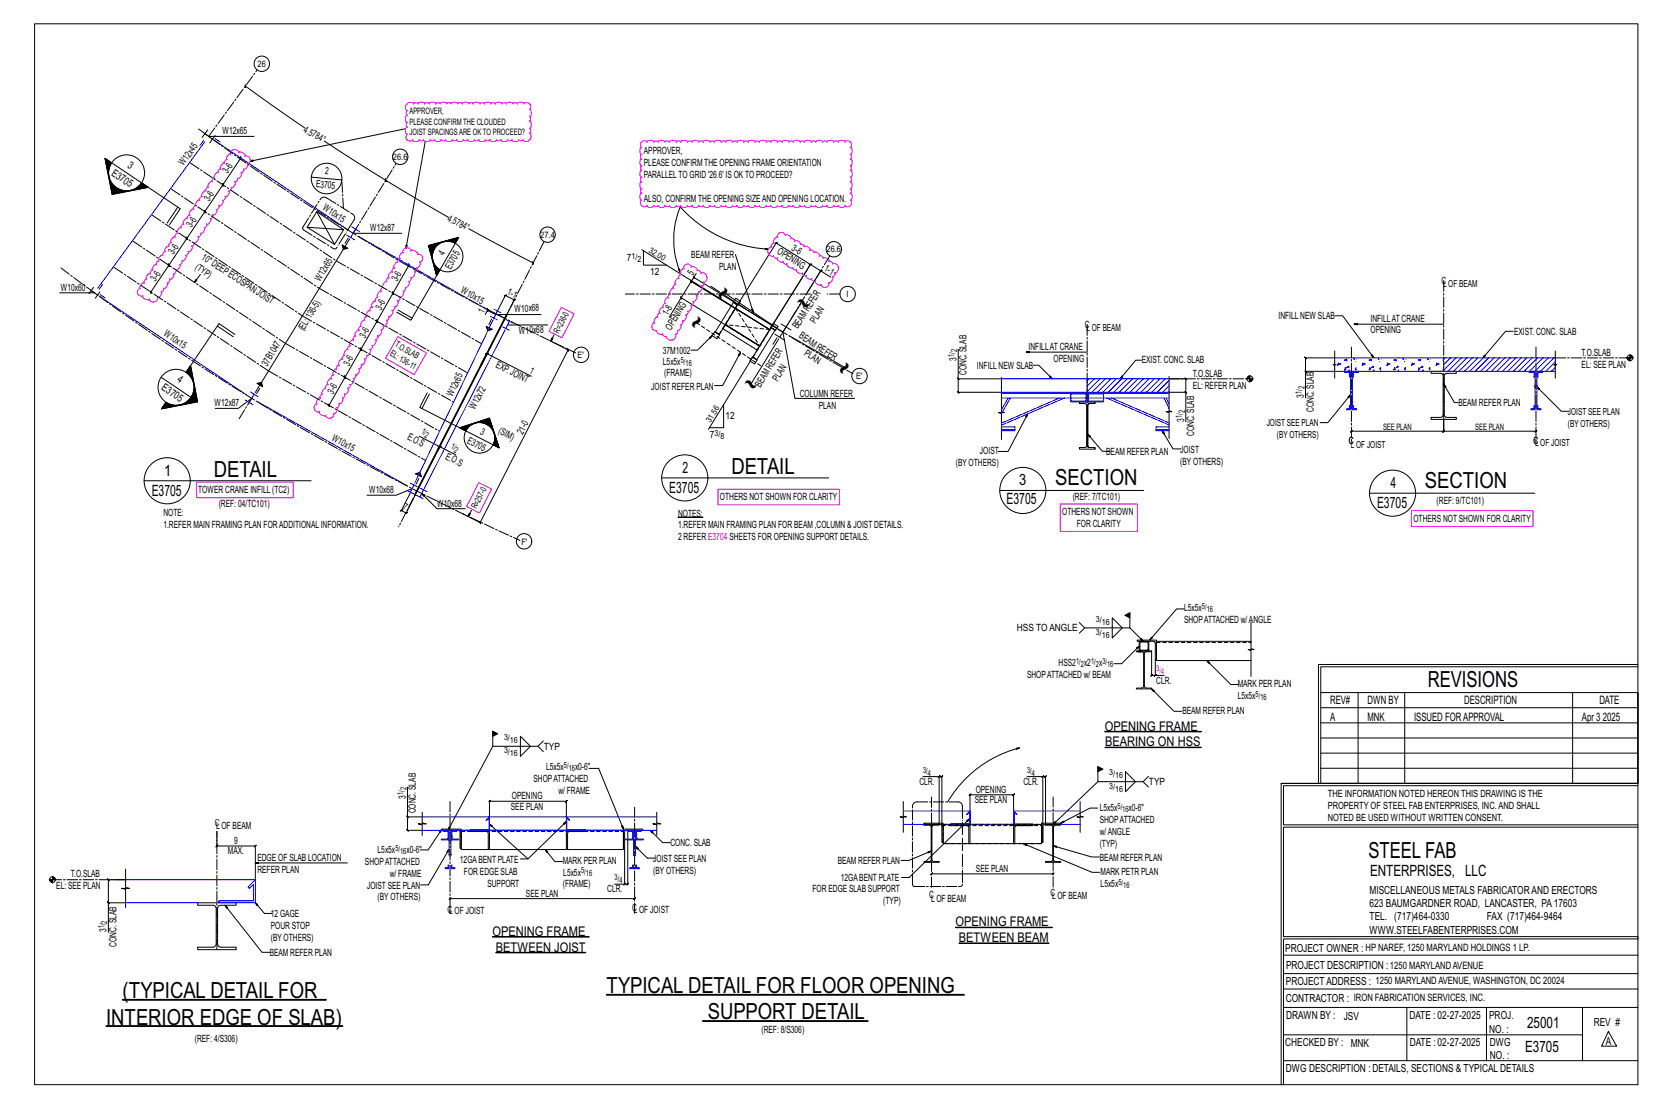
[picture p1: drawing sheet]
<svg xmlns="http://www.w3.org/2000/svg" width="914mm" height="610mm" viewBox="0 0 914 610" stroke-linecap="round" stroke-linejoin="round" font-family="sans-serif">
<g fill="none" stroke="#000" stroke-width=".55">
<path d="M19 13h883v584h-883zM135 47v1zM135 47l33 24M113 74l4 3M114 72l-3 4M115 75h25M118 75l-3 4M179 78l33 21 35 21M223 71l-85 18M234 78l-10 59M58 87l4 20 19-4-19 4zM58 87l2 9"/>
<path d="M58 88l2 7M59 88l1 6M59 88l1 5M59 88l1 4M60 88v4M60 89v3M60 89l1 2M61 89v2M61 99l1 8M61 89v1M61 100l1 6 7-1M61 90l-3-3 4 20 20-4-4-2"/>
<path d="M61 90l38 25-6 9M132 87h1l-1-1 1 2v-1l-10 15v-1v1l-1-1 1 1v-1v1l-10 15v-1v1l-1-1 1 1v-1v1l-10 14v1l-1-1h1v1v-1l-10 15v-1v2l-1-1h1v-1v2v-1l-10 15v-1v2v-2M171 98l17 1M212 99l1 1zM61 100l1 6 6-1M61 101l1 5 6-1M62 101l1 5 4-1M62 101l1 4M62 102l1 3M62 102l1 3 3-1M63 102v3l3-1M63 103v1h2"/>
<path d="M63 103l1 1M64 103v1h1M64 103v1M64 103h.1M65 104h-1M67 105h-4M69 105l-7 2M76 103l4-1-5 1M77 102l2-1-2 1M78 101h.1M79 101h-2M79 102h-2"/>
<path d="M80 102h-4M80 102l-4 1M81 102l-6 2M81 103l-6 1M81 103l-7 1M81 103l-8 1M81 103l-19 4M98 114l-6 9M174 117l15 9-5 9-15-10zM174 117l10 18M169 125l20 1M192 131l-2 3"/>
<path d="M193 132l-53 84M194 128h27M236 135l16-4-16 4 4 17zM236 135l4 17M237 136l1 4M238 136l1 2M239 137v1M239 137h.1M240 136l-1 1v1M240 136l-2 1 1 1M240 136h-2l1 2M240 136h-2"/>
<path d="M240 136h-2v3M240 135l-2 1v3M241 135l-4 1 1 3M241 135l-4 1 1 4M242 134l-5 2 1 4M242 134l-5 2 1 5M242 134l-6 1 2 7M249 133h2h-1M251 134l2-3-17 4 4 17 2-3M251 134l-9 15M251 134h.1M251 134h-1"/>
<path d="M251 133l-1 1M251 133h-2M252 132l-3 1M252 132l-4 1M252 132l-5 1M252 131l-5 2M252 131l-6 2M258 126l36 19M353 138l52 32M354 138v8h13M421 137h2h-2zM423 137a70 70 0 0 1-49-23 47 47 0 0 0 0 36"/>
<path d="M50 160l4 3M51 158l-2 4M110 151l-3 5M224 146h1v-1v2v-1l-9 15 1 1-1-1 1 1-1-1-8 16-1-1 1 2-1-2 1 1-1-1 1 2v-1l-9 15v1l-1-1h1v1v-1l-9 16v-1v1l-1-1 1 1v-1v1l-9 15v1l-1-1M239 145l2 6M239 146l2 5M240 146l1 5M240 147l1 4-1-4M240 152l-14 24-8-4M240 147l1 3M241 147v3M241 148l1 2"/>
<path d="M241 148l1 1M242 148v1M293 144l1 1zM373 148h1v2zM382 152v1zM382 153l-1 2-1-1 1 2v-1l43 27-43-27-1-1 1 2v-1l-6 9M383 151l-1 2 49 30 7 36h32M405 140l10 32M451 149h2zM452 149l-6-3 1-1-2 1h1l-22 34 22-34 1-1-2 1h1l-19-12h1h-1l-21 34M457 153l-5-4-8 13M33 161h19"/>
<path d="M55 161l-3 3M120 180l8 5M219 171l8 4M267 173l1-2 5 2 5-10 1-1-1 1 5 2h-1h2h-1l-4 8M268 170l1 2zM268 171h1l-1-1 1 1 9 4M271 176l-2 3M273 173h25M279 173l-51 99M279 174l-55 109v-1l-1 1h1l-3-2h1h-2h1l5-10M279 179h22M368 175l7-11 43 27"/>
<path d="M375 163v2zM398 161l29 19M399 179l19 12-1 2-19-12zM404 167l2 1-10 16-2-1zM405 170l19 12-6 9-19-12zM405 164l3 2-2 2-2-2zM426 178l2 2-1 2-3-2zM430 178l5 4M441 167l-8 12M735 174h4l17 23M745 179h50M129 184l-8-6-19 27 3-4 4 20-20 4 2-3"/>
<path d="M268 195h1zM268 195l1-1-2 1h1l-4 6M305 184l-2 4 1-2-1 2 10 5v-1v1l-49 95v-1l1 1h-1l-9-5M392 185l-8 8h-4M394 183l2 1-1 3-3-2zM408 194l-10 18h-5M414 196l3 2-2 2-2-1zM414 197l-24 39M424 180l3 2-10 16-3-1zM427 184l5 3M428 186l-3 4M429 187l-16 25"/>
<path d="M433 180l-4 6M435 185l30 17M528 192v17h23M565 194h34M628 198h-3l-8 11M735 197h-16h-1l1 1v-1v7M735 193v8h1h-2h1v7M833 182h-4l-13 15M856 193v8h1h-2h1v7M895 197h4M896 197l1 2M896 197l1 1"/>
<path d="M897 197v1M897 197h.1M897 196l1 1M897 197h1M897 196l2 1M897 195v4M898 195l1 2M89 208l16 11M103 205h.1M103 204v1M103 204v2M103 204l1 2"/>
<path d="M104 203l1 4M104 206v-3v4M104 203l1 5M105 202l1 8M105 202l3 19-19 4M105 202l4 19-20 4M105 202l4 19M105 219h.1M105 218l1 1M106 208l-2-6 2 7M106 219h-1M106 218v2h-2l2-1v-1"/>
<path d="M106 217v3h-2M106 217l1 3M106 216l1 4M106 216l1 4-4 1M107 220h-3M107 215l1 6-6 1M107 214l1 7-7 1M139 219l-7 6M143 214l-2 3M235 216l-4 8 26 13M236 217l-4 8M265 202l3-7 25 12"/>
<path d="M527 208l1 1zM528 209v7h-1l1 1v-1h23M551 208v19h2h-3l1 1v14M569 201h3l7 8M644 216h9v16M644 209h9l-1-1 1 1v7M644 207v19l1 1h-3h2v14M652 216l1 1zM686 209h4M688 207l-2 1M688 208l-1 1M688 208v1"/>
<path d="M688 207l-1 2M688 207v3M688 209h.1M689 209h-1M689 209l-1 1M690 209l-2 1M718 204l1 1zM735 204h-16v15M743 217l-12 16h-4M788 204h14v2h-6l-1 1v22l2 1h5v1h-14v-1h6v-2v-22h-1h-5zM795 212l6 10h2M846 213l14 13h4"/>
<path d="M91 222h.1M92 222h-1h1M92 222h-1M93 222l-2 1M93 222l-3 1M94 223h-4M94 223l-4 1M95 223l-5 1M96 223l-7 1M97 223l-8 2M107 220l-3 1M107 220l-4 1"/>
<path d="M131 225h-13M257 237h-1h1M257 236l-1 1M257 236l-2 1M258 236h-3M258 235l-3 1M258 235l-4 1 4-1M259 234l-5 2M260 234l-6 2M260 234l-7 2M263 233l6-2 2 6M265 233l4-2 1 5"/>
<path d="M265 233l4-1 1 3M266 233l2-1 1 2M267 233h1v1v-1h-1M268 234h.1M268 233h-1h1v1M268 233l1 1-1-1h-1M268 232l-2 1M269 232v3M269 232l-3 1M269 232l1 3M269 232l-4 1M269 231l2 5"/>
<path d="M269 231l-5 2M269 231l6 16M269 230l-16 6M269 230l6 17-6-17M272 240l2 6M398 223v13h-7M566 228l-11 21h-6M594 221h9v1h-4v1v22v1h4v1h-9v-1h4v-1v-22v-1h-4zM599 239l8 10h4M599 222v1v22v1M600 222h.1M603 221v1"/>
<path d="M640 237l6 10h4M744 237h51l-1 1 1-1v-6v6l-1 1 1-1h51l-1 1 1-1M744 237l-1 1zM231 240l11 6-1 2M241 248l1-2 9 4M241 246h1zM241 246h2zM242 246h-1h2h-1l-1 2M242 246h1h-2h1l-1 2M272 245l3 2-6-17-16 6 18 9M272 244v1M272 244l1 2"/>
<path d="M272 243l1 3M272 242l1 4M272 242l2 4M272 241l2 5M600 246h.1M603 246v1M79 265h92M227 269l-9 4h-16M231 264l-2 3M232 272l9 8h15M364 263h92M550 270h80"/>
<path d="M754 272h91M260 281l-2 3M622 337v9h-25l-3-3M652 335h-4l-15 18M597 346l-3 3M612 340l6 6-6 5zM622 346l7 7M626 358h8v1h-3l-1 1v18l1 1h3h-8h3l1-1v-18l-2-1h-2zM626 353h11v10h-1v-10h-10zM627 356l-10 9h-4M627 353h5v5h-5zM628 354h4v4h-4z"/>
<path d="M634 359v13h-1l1-1v1h2M689 343v14l1 1h-3h2v15M689 353h-52v11h52M634 379l12 13h5M636 372l1-1-1 1zM636 363v9h5M664 364l14 13h4M902 366h-176v65M902 367h-175v14M727 381h175v50h-175zM727 398h175M727 390h175"/>
<path d="M748 381v50M773 381v50M866 381v50M902 381v50M271 403v8h25l3-3M271 411l-24 46M286 405l6 6-6 5zM296 411l3 3M559 412h2l-1 1zM561 412a65 65 0 0 0-39 30M727 415h175M727 406h175"/>
<path d="M224 434v16h8M324 423h6l13 34M508 428h9v26M517 428l1-1zM517 428h2h-1l1-1v1v27M565 428h9v36M574 428h2h-1l1-1v1v26M575 427l-1 1zM604 422v8h25l3-2M604 430l-24 24M620 425l5 5-5 6zM629 430l3 3"/>
<path d="M705 431h197h-197v166M727 423h175M902 433h-195v21h195M119 458v8l1-1-1 1h22h-1l1-1v1v18M224 449l1 1zM224 450v7l1 1-1-1h8M232 447v6l3 1h-5h2v6M243 457h11v10h-1v-9l-10-1zM243 457l-7 11h-5M259 457h10v11l-1-10h-9zM269 450v-9v1l1-1h-1h43l-1 1 1-1v9M312 457h10v1h-9l-1 10z"/>
<path d="M312 452l-21 21-22-19M312 457h-58v11h15M322 457h21v11h-31M343 457h11l-10 1v9h-1zM346 458v29v-1l-1 1h1h-2M358 457l7 7h4M362 447v6l2 1h-5h3v6M497 441v8l2 1h-3h1v8M509 453h10v11l-1-10h-9zM509 454h8l-3 1-1 1v18h1h3v1h-8v-1h3l1-1v-18l-2-1h-2zM519 454h54v11h-54zM523 454h11v11h-1v-10h-10z"/>
<path d="M534 451l-33 32h-5M534 447v-9h-1l1-1v1h24h-1l1-1v1v9M558 454h11v1h-10v10h-1zM576 454h8l-3 1-1 1v18h1h3v1h-8v-1h3l1-1-1-18-1-1h-2zM584 453v1h-10v10M584 453h-11v11h1M595 441v8l1 1h-3h2v8M604 445h-4l-16 8M902 455h-195v61h195v1h-195v80M69 479v10h2h-4l2 1v10M141 475h50M247 468l-11 19h-4"/>
<path d="M269 468h43M286 473h5M300 468l5 6h5M344 467v20h-6M350 466l6 7h5M513 469l-13 5h-4M563 465l38 15h4M580 466l21 6h4M27 484h4M27 485l2 1M27 484l2 2M28 484l1 2"/>
<path d="M28 484l1 1M29 484v1M29 483l1 1M29 484h.1M29 484h1M29 483v3M59 497l1 1zM69 497h-9v16M69 484h-9h-1l1 1v-1v13M109 497h21v1h-8l-2 1v1v20l2 2h8v1h-21v-1h8l1-1 1-1v-20l-2-2h-8zM124 499l20 25h4M141 497l5 6h4"/>
<path d="M248 495h-1l1-1zM248 495h101l1-1-1 1M344 487h-1l1-1zM513 481h67l-1 1 1-1M513 481l-1 1zM707 536h195M707 526h195M707 545h195M707 555h195M774 555v29M818 555v29M871 555v29"/>
<path d="M707 570h164M885 568l5 8h-8zM707 584h195"/>
<circle cx="144" cy="35" r="4"/>
<circle cx="70" cy="95" r="10"/>
<circle cx="180" cy="98" r="8"/>
<circle cx="220" cy="86" r="4"/>
<circle cx="301" cy="129" r="4"/>
<circle cx="459" cy="137" r="4"/>
<circle cx="246" cy="141" r="8"/>
<circle cx="467" cy="162" r="4"/>
<circle cx="320" cy="195" r="4"/>
<circle cx="897" cy="197" r="1.6"/>
<circle cx="97" cy="213" r="10"/>
<circle cx="473" cy="207" r="4"/>
<circle cx="688" cy="209" r="1.6"/>
<circle cx="264" cy="241" r="8"/>
<circle cx="92" cy="265" r="13"/>
<circle cx="377" cy="263" r="13"/>
<circle cx="563" cy="270" r="13"/>
<circle cx="767" cy="272" r="13"/>
<circle cx="289" cy="298" r="4"/>
<circle cx="29" cy="484" r="1.6"/>
</g>
<g fill="#000" stroke="#000" stroke-width=".55">
<path d="M188 135l4 2h-3zM268 180l3 1-2 1zM141 211l3-1 1 3zM229 261l2-1 1 3zM373 285h14zM619 339l3-2v3zM271 403l3 1-3 1zM608 403h53zM608 411l53 1zM604 422l3 2-3 1zM271 516h53zM526 511h53z"/>
<path d="M528 519l49 1zM273 524l49 1zM67 550h113v1h-113zM334 548h197h-197zM58 565h131h-131zM387 562h91v1h-91z"/>
</g>
<g fill="none" stroke="#00f" stroke-width=".55">
<path d="M112 77l-2 3M113 78l-59 81M118 77l73 49M118 76l3 2M191 129l4 3M194 125l4 3M196 126l-3 5M198 130l72 42M57 157l-2 2M55 163l81 54M55 162l3 2M270 174l4 2"/>
<path d="M271 176l-43 90M272 170l4 2M274 171l-2 4M277 180l3 2M279 176l3 2M280 177l-2 4M278 182l-44 87M735 197h121M737 200h1l-2 1zM740 198h1v1zM745 197l1 1zM746 199h.1"/>
<path d="M747 198h.1M750 200h2l-2 1zM754 198h1v1zM759 197v1zM760 199h.1M760 198h1M764 200h1l-2 1zM767 198h2v1zM772 197l1 1zM773 199h.1M774 198h.1M777 200h2l-2 1z"/>
<path d="M781 198h1v1zM786 197v1zM787 199h.1M788 198h.1M791 200h1l-1 1zM795 198h-1h1M796 197l-1 1M799 197l-4 4M802 197l-7 7M805 197l-8 7M808 197l-8 7M811 197l-8 7"/>
<path d="M814 197l-8 7M817 197l-8 7M819 197l-7 7M822 197l-7 7M825 197l-7 7M828 197l-7 7M831 197l-7 7M834 197l-7 7M837 197l-7 7M840 197l-7 7M843 197l-7 7M846 197l-7 7"/>
<path d="M849 197l-7 7M852 197l-7 7M855 197l-7 7M856 199l-5 5M138 216l4 2M140 217l-3 5M551 209h47v12M551 216h47v1h-47M551 219h47v-2v4M555 219l-4 7M556 219l-5 9M583 219l-32 14"/>
<path d="M586 219l-35 15M598 217h-8v4M598 209h46M598 216h1M599 217v2h45M599 217h45M600 209l-2 1M603 209l-5 4M606 209l-8 7M609 209l-8 7M609 219l35 15M612 209l-8 7"/>
<path d="M612 219l32 14M615 209l-8 7M618 209l-8 7M621 209l-8 7M624 209l-8 7M627 209l-8 7M630 209l-8 7M632 209l-7 7M635 209l-7 7M638 209l-7 7M641 219l3 6M641 209l-7 7"/>
<path d="M642 219l2 4M644 216h-45v1M644 215l-1 1M644 212l-4 4M644 209l-7 7M735 204h121M740 204h3v4v-3h-3zM741 203l-1 1zM741 203l1-1h1zM742 204h1M743 206l1 1M743 206v18"/>
<path d="M743 206h.1M744 207h.1M744 206h-1M744 206h.1M744 212l-1 1 1 1M744 212h.1M744 212l1 1-1 1M744 214h.1M744 206v1M745 205v3M745 205h3v-1h-3l-1 20M745 205h.1"/>
<path d="M747 203v1l-1-1zM754 203h1l-1 1zM755 203l1-1zM756 204h1M760 203v1v-1zM768 203l-1 1zM769 203v-1h1zM769 204h1M774 203v1l-1-1zM781 203h1l-1 1zM782 203l1-1zM783 204h1"/>
<path d="M787 203v1v-1zM795 203h.1M795 203l-1 1h1M845 204h-3v1h2v3h1M845 204v9M845 213v11M845 206v1M845 206h.1M845 207h.1M845 207h1M845 206h1M845 212h1a.9 .9 0 0 1 0 1 .9 .9 0 0 1-1 0z"/>
<path d="M846 207h.1M846 206h.1M846 206v1M846 208h1v-3h2v-1h-3v22h2v-1h-1v-1h-1M856 202l-2 2M135 220l4 3M142 221l82 46M551 237h8h-8M551 235h8v2M590 221h8h-8zM599 221h9h-9zM599 221v-4h9v4"/>
<path d="M644 237h-8h8M644 235h-8v2M743 224v2h-2v-1h2zM743 224l1 1M743 224h.1M744 224h-1M744 225h.1M744 224h.1M744 224v1M745 224l-1 1M745 224v1h2v1h-2zM843 225h1v-1h1v2h-2z"/>
<path d="M845 224h.1M845 224h1v1zM845 224h1M846 224h.1M224 270l4 2M226 266l4 2M228 267l-2 4M229 273l4 2M231 269l4 2M233 270l-2 4M232 450h37M244 457h3v3v-2h-3z"/>
<path d="M247 459l1 1v-1M248 459h-1v12M248 459v12M259 457h10v-7l-1 2 1-2v7v-7h43l2 2-2-2v7h10M312 457h50M346 457h3v3h-1v-2h-2zM349 459v1l1-1M350 459h-1v12M350 459v12M362 450h-50v7h-80M497 447h37v7M497 454h12"/>
<path d="M534 447v7v-7l-2 1 2-1v7h-11M558 454v-7l2 1-2-1v7h11M584 454h11M595 447h-37v7h-38M247 476v2h-2h2zM247 460l-1 2h-3v1h4v-3M248 476h1v2h1h-2zM248 460h1v2h4v1h-5v-6h4v1h-3v2M347 478h1v-2h1v2h-2zM348 460v2h-3v1h4v-3M350 476l1 2h1h-2zM350 460l1 2h3v1h-4v-6h3v1h-2l-1 2"/>
<path d="M69 484h72v13h-21v-1h20v-9l-3 2v-1l4-4M69 497h40"/>
<circle cx="248" cy="471" r=".6"/>
<circle cx="349" cy="471" r=".6"/>
</g>
<g fill="none" stroke="#f0f" stroke-width=".55">
<path d="M224 58v-1a2 2 0 0 1 4 0 1.4 1.4 0 0 1 2 0 2.1 2.1 0 0 1 4 0 1.4 1.4 0 0 1 2 0 2.1 2.1 0 0 1 4 0 1.4 1.4 0 0 1 2 0 2.1 2.1 0 0 1 4 0 1.4 1.4 0 0 1 2 0 2.1 2.1 0 0 1 4 0 1.4 1.4 0 0 1 2 0 2.1 2.1 0 0 1 4 0 1.5 1.5 0 0 1 3 0 2.1 2.1 0 0 1 3 0 1.5 1.5 0 0 1 3 0 2.1 2.1 0 0 1 3 0 1.5 1.5 0 0 1 3 0 2.1 2.1 0 0 1 3 0 1.5 1.5 0 0 1 3 0 2.1 2.1 0 0 1 3 0 1.5 1.5 0 0 1 3 0 2.1 2.1 0 0 1 4 0 2 2 0 0 1 2 0 2 2 0 0 1 0 3 2.2 2.2 0 0 1 0 4 1.5 1.5 0 0 1 0 3 2.2 2.2 0 0 1 0 4 1.5 1.5 0 0 1 0 2 2.3 2.3 0 0 1 0 4l-1 1h-2v-1l-1 1-1-1-1 1h-1h-2v-1l-1 1-2-1v1h-1h-2v-1l-1 1-2-1v1h-1h-2v-1l-2 1-1-1v1h-2h-1v-1l-2 1-1-1v1h-2h-1v-1l-2 1-1-1v1h-2h-1l-1-1-1 1-1-1v1h-2h-1l-1-1-1 1-1-1v1h-2h-2v-1l-1 1-1-1v1h-2h-2v-1l-1 1-1-1v1h-2l-2-1a2.1 2.1 0 0 1-3 0 2.1 2.1 0 0 1 0-3 2.2 2.2 0 0 1 0-4 1.5 1.5 0 0 1 0-3 2.2 2.2 0 0 1 0-3 1.5 1.5 0 0 1 0-3l-1-1zM353 79a2 2 0 0 1 3-1 2.1 2.1 0 0 1 4 0 1.4 1.4 0 0 1 2 0 2.1 2.1 0 0 1 4 0 1.5 1.5 0 0 1 3 0 2.1 2.1 0 0 1 3 0 1.5 1.5 0 0 1 3 0 2.1 2.1 0 0 1 3 0 1.5 1.5 0 0 1 3 0 2.1 2.1 0 0 1 4 0 1.4 1.4 0 0 1 2 0 2.1 2.1 0 0 1 4 0 1.4 1.4 0 0 1 2 0 2.1 2.1 0 0 1 4 0 1.5 1.5 0 0 1 3 0 2.1 2.1 0 0 1 3 0 1.5 1.5 0 0 1 3 0 2.1 2.1 0 0 1 3 0 1.5 1.5 0 0 1 3 0 2.1 2.1 0 0 1 4 0 1.4 1.4 0 0 1 2 0 2.1 2.1 0 0 1 4 0 1.4 1.4 0 0 1 2 0 2.1 2.1 0 0 1 4 0 1.5 1.5 0 0 1 3 0 2.1 2.1 0 0 1 3 0 1.5 1.5 0 0 1 3 0 2.1 2.1 0 0 1 3 0 1.5 1.5 0 0 1 3 0 2.1 2.1 0 0 1 4 0 1.4 1.4 0 0 1 2 0 2.1 2.1 0 0 1 4 0 1.4 1.4 0 0 1 2 0 2.1 2.1 0 0 1 4 0 1.4 1.4 0 0 1 2 0 2.1 2.1 0 0 1 4 0 2 2 0 0 1 3 0 2 2 0 0 1 0 3 2.1 2.1 0 0 1 0 4 1.5 1.5 0 0 1 0 3 2.1 2.1 0 0 1 0 3 1.5 1.5 0 0 1 0 3 2.1 2.1 0 0 1 0 4 1.4 1.4 0 0 1 0 2 2.1 2.1 0 0 1 0 4 1.4 1.4 0 0 1 0 2 2.1 2.1 0 0 1 0 4 2 2 0 0 1 0 3 2 2 0 0 1-3 0 2.1 2.1 0 0 1-4 0 1.4 1.4 0 0 1-2 0 2.1 2.1 0 0 1-4 0 1.4 1.4 0 0 1-2 0 2.1 2.1 0 0 1-4 0 1.4 1.4 0 0 1-2 0 2.1 2.1 0 0 1-4 0 1.5 1.5 0 0 1-3 0 2.1 2.1 0 0 1-3 0 1.5 1.5 0 0 1-3 0 2.1 2.1 0 0 1-3 0 1.5 1.5 0 0 1-3 0 2.1 2.1 0 0 1-4 0 1.4 1.4 0 0 1-2 0 2.1 2.1 0 0 1-4 0 1.4 1.4 0 0 1-2 0 2.1 2.1 0 0 1-4 0 1.5 1.5 0 0 1-3 0 2.1 2.1 0 0 1-3 0 1.5 1.5 0 0 1-3 0 2.1 2.1 0 0 1-3 0 1.5 1.5 0 0 1-3 0 2.1 2.1 0 0 1-4 0 1.4 1.4 0 0 1-2 0 2.1 2.1 0 0 1-4 0 1.4 1.4 0 0 1-2 0 2.1 2.1 0 0 1-4 0 1.5 1.5 0 0 1-3 0 2.1 2.1 0 0 1-3 0 1.5 1.5 0 0 1-3 0 2.1 2.1 0 0 1-3 0 1.5 1.5 0 0 1-3 0 2.1 2.1 0 0 1-4 0 1.4 1.4 0 0 1-2 0 2.1 2.1 0 0 1-4 0 2 2 0 0 1-3 0 2 2 0 0 1 0-3 2.1 2.1 0 0 1 0-4 1.4 1.4 0 0 1 0-2 2.1 2.1 0 0 1 0-4 1.4 1.4 0 0 1 0-2 2.1 2.1 0 0 1 0-4 1.5 1.5 0 0 1 0-3 2.1 2.1 0 0 1 0-3 1.5 1.5 0 0 1 0-3 2.1 2.1 0 0 1 0-4zM128 83a2 2 0 0 1 3 1 2.3 2.3 0 0 1 4 2 2 2 0 0 1 2 2 2 2 0 0 1-1 2 2.1 2.1 0 0 1-2 3 1.4 1.4 0 0 1-1 2 2.1 2.1 0 0 1-2 3 1.4 1.4 0 0 1-2 2 2.1 2.1 0 0 1-2 3 1.4 1.4 0 0 1-1 2 2.1 2.1 0 0 1-2 3 1.4 1.4 0 0 1-2 2 2.1 2.1 0 0 1-2 3 1.4 1.4 0 0 1-1 2 2.1 2.1 0 0 1-2 3 1.4 1.4 0 0 1-1 2 2.1 2.1 0 0 1-2 3 1.4 1.4 0 0 1-2 2 2.1 2.1 0 0 1-2 3 1.4 1.4 0 0 1-1 2 2.1 2.1 0 0 1-2 3 1.4 1.4 0 0 1-1 2 2.1 2.1 0 0 1-3 3 1.4 1.4 0 0 1-1 2 2.1 2.1 0 0 1-2 3 1.6 1.6 0 0 1-1 3 2.1 2.1 0 0 1-2 3 1.4 1.4 0 0 1-2 2 2.1 2.1 0 0 1-2 3 1.4 1.4 0 0 1-1 2 2.1 2.1 0 0 1-2 3 1.4 1.4 0 0 1-1 2 2.1 2.1 0 0 1-2 3 1.8 1.8 0 0 1-2 2h-2l-1-1h-2l-1-2a2.1 2.1 0 0 1-3-1 2.1 2.1 0 0 1 1-3 2.1 2.1 0 0 1 2-3 1.4 1.4 0 0 1 2-2 2.1 2.1 0 0 1 2-3 1.4 1.4 0 0 1 1-2 2.1 2.1 0 0 1 2-3 1.4 1.4 0 0 1 2-2 2.1 2.1 0 0 1 2-3 1.4 1.4 0 0 1 1-2 2.1 2.1 0 0 1 2-3 1.4 1.4 0 0 1 1-2 2.1 2.1 0 0 1 2-3 1.4 1.4 0 0 1 2-2 2.1 2.1 0 0 1 2-3 1.4 1.4 0 0 1 1-2 2.2 2.2 0 0 1 2-4 1.4 1.4 0 0 1 2-2 2.1 2.1 0 0 1 2-3 1.4 1.4 0 0 1 1-2 2.1 2.1 0 0 1 2-3 1.4 1.4 0 0 1 1-2 2.1 2.1 0 0 1 3-3 1.4 1.4 0 0 1 1-2 2.1 2.1 0 0 1 2-3 1.4 1.4 0 0 1 1-2 2.1 2.1 0 0 1 2-3 1.4 1.4 0 0 1 2-2 2.1 2.1 0 0 1 2-3 1.4 1.4 0 0 1 1-2 2.1 2.1 0 0 1 2-3v-1zM223 137a2.1 2.1 0 0 1 2-1 2.1 2.1 0 0 1 1 2 2.3 2.3 0 0 1 4 2 2.1 2.1 0 0 1 2 2 2.1 2.1 0 0 1-1 2 2.1 2.1 0 0 1-2 3 1.6 1.6 0 0 1-1 3 2.1 2.1 0 0 1-2 3 1.4 1.4 0 0 1-1 2 2.1 2.1 0 0 1-2 3 1.4 1.4 0 0 1-1 2 2.1 2.1 0 0 1-2 3 1.6 1.6 0 0 1-1 3 2.1 2.1 0 0 1-2 3 1.4 1.4 0 0 1-1 2 2.1 2.1 0 0 1-2 3 1.4 1.4 0 0 1-1 2 2.2 2.2 0 0 1-2 4 1.4 1.4 0 0 1-1 2 2.1 2.1 0 0 1-2 3 1.4 1.4 0 0 1-1 2 2.1 2.1 0 0 1-2 3 1.4 1.4 0 0 1-1 2 2.2 2.2 0 0 1-2 4 1.4 1.4 0 0 1-2 2 2.1 2.1 0 0 1-1 3 1.4 1.4 0 0 1-2 2 2.1 2.1 0 0 1-1 3 1.4 1.4 0 0 1-2 2 2.1 2.1 0 0 1-1 4 1.4 1.4 0 0 1-2 2 2.1 2.1 0 0 1-1 3 1.4 1.4 0 0 1-2 2 2.1 2.1 0 0 1-2 3 1.4 1.4 0 0 1-1 2 2.2 2.2 0 0 1-2 4 2.1 2.1 0 0 1-1 2 2.1 2.1 0 0 1-3-1 2.3 2.3 0 0 1-3-3 2.1 2.1 0 0 1-3-1 2.1 2.1 0 0 1 2-2 2.1 2.1 0 0 1 1-4 1.4 1.4 0 0 1 2-2 2.1 2.1 0 0 1 1-3 1.4 1.4 0 0 1 2-2 2.1 2.1 0 0 1 2-3 1.4 1.4 0 0 1 1-2 2.2 2.2 0 0 1 2-4 1.4 1.4 0 0 1 1-2 2.1 2.1 0 0 1 2-3 1.4 1.4 0 0 1 1-2 2.1 2.1 0 0 1 2-3 1.4 1.4 0 0 1 1-2 2.2 2.2 0 0 1 2-4 1.4 1.4 0 0 1 1-2 2.1 2.1 0 0 1 2-3 1.4 1.4 0 0 1 1-2 2.1 2.1 0 0 1 2-3 1.6 1.6 0 0 1 1-3 2.1 2.1 0 0 1 2-3 1.4 1.4 0 0 1 1-2 2.1 2.1 0 0 1 2-3 1.4 1.4 0 0 1 1-2 2.1 2.1 0 0 1 2-3 1.6 1.6 0 0 1 1-3 2.1 2.1 0 0 1 2-3 1.4 1.4 0 0 1 1-2 2.1 2.1 0 0 1 2-3 1.4 1.4 0 0 1 1-2 2.1 2.1 0 0 1 2-3 1.6 1.6 0 0 1 1-3 2.1 2.1 0 0 1 2-3v-1zM429 128a2 2 0 0 1 3 2 2.1 2.1 0 0 1 3 2 1.4 1.4 0 0 1 2 1 2.2 2.2 0 0 1 4 2 1.4 1.4 0 0 1 2 1 2.1 2.1 0 0 1 3 2 1.4 1.4 0 0 1 2 1 2.1 2.1 0 0 1 3 2 1.4 1.4 0 0 1 2 1 2.1 2.1 0 0 1 3 2 1.4 1.4 0 0 1 2 1 2.2 2.2 0 0 1 4 2l-1 2-1 1h-1a1.4 1.4 0 0 1-1 2 2.2 2.2 0 0 1-2 4 2 2 0 0 1-1 2 2 2 0 0 1-3-1 2.1 2.1 0 0 1-3-2 1.4 1.4 0 0 1-2-2 2.1 2.1 0 0 1-3-1 1.4 1.4 0 0 1-2-2 2.1 2.1 0 0 1-3-2 1.6 1.6 0 0 1-3-1 2.1 2.1 0 0 1-3-2 1.4 1.4 0 0 1-2-1 2.1 2.1 0 0 1-3-2 1.4 1.4 0 0 1-2-1 2.2 2.2 0 0 1-3-2v-2l1-1h1a1.4 1.4 0 0 1 1-2 2.1 2.1 0 0 1 2-3v-1zM377 146a2 2 0 0 1 2-1 2 2 0 0 1 1 2 2.2 2.2 0 0 1 4 2 1.4 1.4 0 0 1 2 2 2.3 2.3 0 0 1 3 1v2l-1 1h-1a1.4 1.4 0 0 1-1 2 2.2 2.2 0 0 1-2 4 1.4 1.4 0 0 1-1 2 2 2 0 0 1-2 3 1.4 1.4 0 0 1-1 2 2 2 0 0 1-1 3 1.4 1.4 0 0 1-2 2 2.1 2.1 0 0 1-1 4 1.4 1.4 0 0 1-1 2 2 2 0 0 1-2 3 1.4 1.4 0 0 1-1 2 2.2 2.2 0 0 1-2 3h-2l-1-1v-1a1.4 1.4 0 0 1-2-1 2.1 2.1 0 0 1-3-2 2 2 0 0 1-3-2 2 2 0 0 1 2-2 2 2 0 0 1 1-3 1.4 1.4 0 0 1 1-2 2.2 2.2 0 0 1 2-4 1.4 1.4 0 0 1 1-2 2 2 0 0 1 2-3 1.4 1.4 0 0 1 1-2 2 2 0 0 1 2-3 1.4 1.4 0 0 1 1-2 2.2 2.2 0 0 1 2-4 1.4 1.4 0 0 1 1-2 2 2 0 0 1 2-3l-1-1zM309 169l7 4-7 13-7-4zM219 185l16 9-7 12-16-9zM108 265h53v9h-53zM264 266l7 3-7 14-7-4zM395 269h67v9h-67zM584 278h42v15h-42z"/>
<path d="M777 281h67v9h-67z"/>
</g>
<path d="M195 121l-10 15M530 444v43" fill="none" stroke="#000" stroke-width=".55" stroke-dasharray="6.8 1 0 1"/>
<g fill="none" stroke="#000" stroke-width=".55" stroke-dasharray="5.8 1 1 1">
<path d="M109 71l50 35 51 32 53 29 54 27M115 75l27-36M105 90l80 54M84 118l82 56M94 104l82 55M180 109h-2l-2 1M180 109l14 9M189 115l-1-16M73 133l84 56M167 125l9-15M167 125v2M167 127l16 10"/>
<path d="M183 137l2-1M194 128l24-38M195 121v-2l-1-1M300 133l-81 157M34 148l29 21 30 21 31 20 32 20 32 18 32 17 33 17 33 16M63 147l85 57M176 159l81 46M185 144l80 45M391 158l38 24 41 24M457 141l-26 42M167 174l83 47M446 162h-102"/>
<path d="M462 162h-7M598 179v68M157 189l85 48M744 191v53M846 191v53M856 197h41M148 204l86 50M644 209h44M132 231l7-12M795 231v-76M513 439v51M248 441v62"/>
<path d="M505 442h-2l-1 2M505 442h22M530 444l-1-2h-2M69 484h-40M502 487v-43M502 487l1 1M503 488h26M529 488l1-1M580 488v-49M349 503v-58M119 523v-65"/>
</g>
<path d="M735 197h60v7h-60v-3h-1h2h-1zM795 197h61v4h1h-2h1v3h-61zM598 209h46v7h-46z" fill="none" stroke="#000" stroke-width=".55" stroke-dasharray="0 1"/>
<g fill="none" stroke="#000" stroke-width=".55" stroke-dasharray="2 1.4">
<path d="M383 178l36 24M399 179l19 12M405 170l13 21M406 168l-10 16M406 168l-2-2M393 183l3 2M414 197l3 1M415 197l10-17M424 182l-25-3M427 182l-3-2M627 359v-1M627 359h.1"/>
<path d="M627 358v1zM627 358v1M628 358v1M632 358h.1M637 354h52M254 458h89M519 456v-1M519 454h54v1M519 454v1h54M534 455h-11M558 455h11M573 455v10h-54v-9"/>
<path d="M269 468h.1M312 468h.1M533 465h1M559 465h-1"/>
</g>
<g font-size="18.4">
<text x="395" y="155" transform="rotate(126 395 155)">~ ~</text>
<text x="436" y="171" transform="rotate(31 436 171)">~</text>
<text x="462" y="196" transform="rotate(126 462 196)">~</text>
<text x="407" y="215" transform="rotate(31 407 215)">~</text>
</g>
<g font-size="12.2">
<text x="118" y="263">DETAIL</text>
<text x="403" y="261">DETAIL</text>
<text x="581" y="267">SECTION</text>
<text x="784" y="269">SECTION</text>
<text x="786" y="378">REVISIONS</text>
<text x="753" y="472">STEEL FAB</text>
<text x="67" y="550">(TYPICAL DETAIL FOR</text>
<text x="334" y="547">TYPICAL DETAIL FOR FLOOR OPENING</text>
<text x="390" y="561">SUPPORT DETAIL</text>
<text x="58" y="564">INTERIOR EDGE OF SLAB)</text>
</g>
<g font-size="8.6">
<text x="90" y="262">1</text>
<text x="376" y="260">2</text>
<text x="561" y="267">3</text>
<text x="765" y="269">4</text>
<text x="84" y="273">E3705</text>
<text x="368" y="272">E3705</text>
<text x="554" y="278">E3705</text>
<text x="758" y="280">E3705</text>
<text x="754" y="483">ENTERPRISES, LLC</text>
<text x="841" y="566">25001</text>
<text x="840" y="579">E3705</text>
</g>
<g font-size="7.3">
<text x="608" y="402">OPENING FRAME</text>
<text x="608" y="411">BEARING ON HSS</text>
<text x="271" y="515">OPENING FRAME</text>
<text x="526" y="510">OPENING FRAME</text>
<text x="528" y="519">BETWEEN BEAM</text>
<text x="273" y="524">BETWEEN JOIST</text>
</g>
<g font-size="6.4">
<text x="732" y="388">REV#</text>
<text x="753" y="388">DWN BY</text>
<text x="806" y="388">DESCRIPTION</text>
<text x="880" y="388">DATE</text>
<text x="732" y="397">A</text>
<text x="753" y="397">MNK</text>
<text x="778" y="397">ISSUED FORAPPROVAL</text>
<text x="871" y="397">Apr 3</text>
<text x="882" y="397">2025</text>
</g>
<g font-size="6.1">
<text x="754" y="492">MISCELLANEOUS METALS FABRICATORAND ERECTORS</text>
<text x="754" y="500">623 BAUMGARDNER ROAD, LANCASTER, PA17603</text>
<text x="754" y="507">TEL. (717)464-0330</text>
<text x="819" y="507">FAX (717)464-9464</text>
<text x="754" y="514">WWW.STEELFABENTERPRISES.COM</text>
<text x="708" y="524">PROJECT OWNER : HP NAREF, 1250 MARYLAND HOLDINGS 1 LP.</text>
<text x="708" y="534">PROJECT DESCRIPTION :1250 MARYLANDAVENUE</text>
<text x="708" y="543">PROJECTADDRESS : 1250 MARYLANDAVENUE, WASHINGTON, DC 20024</text>
<text x="708" y="552">CONTRACTOR : IRON FABRICATION SERVICES, INC.</text>
<text x="708" y="561">DRAWN BY :</text>
<text x="740" y="561">JSV</text>
<text x="776" y="561">DATE : 02-27-2025</text>
<text x="820" y="561">PROJ.</text>
<text x="820" y="569">NO. :</text>
<text x="877" y="565">REV #</text>
<text x="708" y="576">CHECKED BY : MNK</text>
<text x="776" y="576">DATE :02-27-2025</text>
<text x="820" y="576">DWG</text>
<text x="884" y="576">A</text>
<text x="820" y="583">NO. :</text>
<text x="708" y="590">DWG DESCRIPTION :DETAILS, SECTIONS &amp; TYPICAL DETAILS</text>
</g>
<g font-size="5.9">
<text x="70" y="92" transform="rotate(34 70 92)">3</text>
<text x="61" y="96" transform="rotate(34 61 96)">E3705</text>
<text x="89" y="214" transform="rotate(34 89 214)">E3705</text>
<text x="97" y="210" transform="rotate(34 97 210)">4</text>
</g>
<g font-size="5.5">
<text x="122" y="74">W12x65</text>
<text x="167" y="73" transform="rotate(27 167 73)">4.5784°</text>
<text x="354" y="85">APPROVER,</text>
<text x="101" y="92" transform="rotate(-54 101 92)">W12x45</text>
<text x="354" y="91">PLEASE CONFIRMTHE OPENING FRAME ORIENTATION</text>
<text x="125" y="96" transform="rotate(-56 125 96)">3-6</text>
<text x="179" y="96" transform="rotate(5 179 96)">2</text>
<text x="354" y="98">PARALLELTO GRID '26.6' IS OKTO PROCEED?</text>
<text x="174" y="103" transform="rotate(5 174 103)">E3705</text>
<text x="115" y="111" transform="rotate(-56 115 111)">3-6</text>
<text x="354" y="111">ALSO, CONFIRMTHE OPENING SIZEAND OPENING LOCATION.</text>
<text x="177" y="115" transform="rotate(34 177 115)">W10x15</text>
<text x="106" y="126" transform="rotate(-56 106 126)">3-6</text>
<text x="246" y="122" transform="rotate(26 246 122)">4.5784°</text>
<text x="204" y="127" transform="rotate(-1 204 127)">W12x87</text>
<text x="435" y="138" transform="rotate(32 435 138)">3-6</text>
<text x="96" y="140" transform="rotate(-56 96 140)">3-6</text>
<text x="111" y="142" transform="rotate(33 111 142)">10&quot;DEEPECOSPANJOIST</text>
<text x="244" y="141" transform="rotate(-60 244 141)">4</text>
<text x="345" y="144">7</text>
<text x="381" y="142">BEAM REFER</text>
<text x="428" y="139" transform="rotate(32 428 139)">OPENING</text>
<text x="107" y="148" transform="rotate(33 107 148)">(TYP)</text>
<text x="248" y="149" transform="rotate(-60 248 149)">E3705</text>
<text x="396" y="149">PLAN</text>
<text x="453" y="149" transform="rotate(32 453 149)">1-1</text>
<text x="86" y="155" transform="rotate(-56 86 155)">3-6</text>
<text x="176" y="155" transform="rotate(-58 176 155)">W12x65</text>
<text x="219" y="155" transform="rotate(-60 219 155)">3-6</text>
<text x="358" y="152">12</text>
<text x="381" y="152" transform="rotate(-58 381 152)">5</text>
<text x="33" y="160">W10x60</text>
<text x="253" y="161" transform="rotate(30 253 161)">W10x15</text>
<text x="279" y="162" transform="rotate(27 279 162)">1-1</text>
<text x="793" y="156">C</text>
<text x="210" y="171" transform="rotate(-60 210 171)">3-6</text>
<text x="266" y="173" transform="rotate(-63 266 173)">1</text>
<text x="283" y="172" transform="rotate(-1 283 172)">W10x68</text>
<text x="368" y="174" transform="rotate(-58 368 174)">1-8</text>
<text x="449" y="178" transform="rotate(-58 449 178)">PLAN</text>
<text x="704" y="176">INFILLNEW SLAB</text>
<text x="754" y="177">INFILLAT CRANE</text>
<text x="90" y="185" transform="rotate(34 90 185)">W10x15</text>
<text x="167" y="183" transform="rotate(-58 167 183)">(EL:136-5)</text>
<text x="286" y="184">W10x68</text>
<text x="369" y="182" transform="rotate(-58 369 182)">OPENING</text>
<text x="439" y="181" transform="rotate(-58 439 181)">BEAMREFER</text>
<text x="440" y="186" transform="rotate(33 440 186)">BEAMREFER</text>
<text x="597" y="180">C</text>
<text x="754" y="184">OPENING</text>
<text x="833" y="185">EXIST. CONC. SLAB</text>
<text x="201" y="186" transform="rotate(-60 201 186)">3-6</text>
<text x="365" y="195">37M1002</text>
<text x="442" y="195" transform="rotate(33 442 195)">PLAN</text>
<text x="566" y="193">INFILLAT CRANE</text>
<text x="871" y="196">T.O.SLAB</text>
<text x="147" y="202" transform="rotate(-58 147 202)">37B1047</text>
<text x="192" y="202" transform="rotate(-60 192 202)">3-6</text>
<text x="273" y="202" transform="rotate(27 273 202)">EXP.JOINT</text>
<text x="365" y="201">L5x5x</text>
<text x="527" y="199" transform="rotate(-90 527 199)">3</text>
<text x="538" y="203">INFILLNEW SLAB</text>
<text x="580" y="199">OPENING</text>
<text x="629" y="200">EXIST. CONC. SLAB</text>
<text x="871" y="203">EL: SEE PLAN</text>
<text x="291" y="205" transform="rotate(27 291 205)">1</text>
<text x="366" y="207">(FRAME)</text>
<text x="532" y="207" transform="rotate(-90 532 207)">CONC. SLAB</text>
<text x="657" y="207">T.O.SLAB</text>
<text x="359" y="215">JOIST REFER PLAN</text>
<text x="419" y="213" transform="rotate(-58 419 213)">BEAMREFER</text>
<text x="428" y="210" transform="rotate(-58 428 210)">PLAN</text>
<text x="657" y="214">EL: REFER PLAN</text>
<text x="183" y="217" transform="rotate(-60 183 217)">3-6</text>
<text x="249" y="219" transform="rotate(-64 249 219)">W12x65</text>
<text x="440" y="219">COLUMN REFER</text>
<text x="718" y="219" transform="rotate(-90 718 219)">3</text>
<text x="118" y="224">W12x87</text>
<text x="261" y="226" transform="rotate(-63 261 226)">W12x72</text>
<text x="451" y="225">PLAN</text>
<text x="723" y="227" transform="rotate(-90 723 227)">CONC. SLAB</text>
<text x="803" y="224">BEAM REFER PLAN</text>
<text x="399" y="231">12</text>
<text x="652" y="232" transform="rotate(-90 652 232)">3</text>
<text x="264" y="239" transform="rotate(27 264 239)">3</text>
<text x="274" y="239" transform="rotate(27 274 239)">(SIM)</text>
<text x="288" y="240" transform="rotate(-63 288 240)">21-0</text>
<text x="182" y="242" transform="rotate(29 182 242)">W10x15</text>
<text x="224" y="242" transform="rotate(27 224 242)">E.O.S</text>
<text x="257" y="244" transform="rotate(27 257 244)">E3705</text>
<text x="391" y="241">7</text>
<text x="657" y="240" transform="rotate(-90 657 240)">CONC. SLAB</text>
<text x="743" y="245">C</text>
<text x="844" y="245">CLOF JOIST</text>
<text x="539" y="250">JOIST</text>
<text x="609" y="250">BEAM REFER PLAN</text>
<text x="650" y="249">JOIST</text>
<text x="245" y="253" transform="rotate(27 245 253)">E.O.S</text>
<text x="526" y="257">(BYOTHERS)</text>
<text x="650" y="256">(BYOTHERS)</text>
<text x="109" y="272">TOWER CRANE INFILL(TC2)</text>
<text x="203" y="271">W10x68</text>
<text x="396" y="276">OTHERS NOT SHOWN FOR CLARITY</text>
<text x="591" y="275">(REF: 7/TC101)</text>
<text x="120" y="279">(REF: 04/TC101)</text>
<text x="221" y="280" transform="rotate(27 221 280)">7</text>
<text x="241" y="279">W10x68</text>
<text x="791" y="278">(REF: 9/TC101)</text>
<text x="90" y="284">NOTE:</text>
<text x="373" y="284">NOTES:</text>
<text x="585" y="284">OTHERS NOT SHOWN</text>
<text x="778" y="287">OTHERS NOT SHOWN FOR CLARITY</text>
<text x="90" y="291">1.REFER MAIN FRAMING PLAN FORADDITIONALINFORMATION.</text>
<text x="373" y="291">1.REFER MAIN FRAMING PLAN FOR BEAM ,COLUMN &amp; JOIST DETAILS.</text>
<text x="593" y="290">FOR CLARITY</text>
<text x="373" y="298">2 REFER E3704 SHEETS FOR OPENING SUPPORT DETAILS.</text>
<text x="652" y="336">L5x5x</text>
<text x="560" y="348">HSS TO ANGLE</text>
<text x="652" y="343">SHOPATTACHED w/A</text>
<text x="690" y="343">NGLE</text>
<text x="583" y="367">HSS2</text>
<text x="597" y="367">x2</text>
<text x="605" y="367">x</text>
<text x="565" y="373">SHOPATTACHED w/ BEAM</text>
<text x="637" y="376">CLR.</text>
<text x="681" y="379">MARK PER PLAN</text>
<text x="681" y="385">L5x5x</text>
<text x="651" y="393">BEAM REFER PLAN</text>
<text x="299" y="413">TYP</text>
<text x="301" y="424">L5x5x</text>
<text x="317" y="424">x0-6&quot;</text>
<text x="294" y="430">SHOPATTACHED</text>
<text x="307" y="437">w/ FRAME</text>
<text x="506" y="432">CLR.</text>
<text x="537" y="437">OPENING</text>
<text x="563" y="432">CLR.</text>
<text x="632" y="432">TYP</text>
<text x="223" y="440" transform="rotate(-90 223 440)">3</text>
<text x="282" y="440">OPENING</text>
<text x="537" y="442">SEE PLAN</text>
<text x="731" y="439">THE INFORMATION NOTED HEREON THIS DRAWING IS THE</text>
<text x="229" y="448" transform="rotate(-90 229 448)">CONC. SLAB</text>
<text x="281" y="446">SEE PLAN</text>
<text x="605" y="447">L5x5x</text>
<text x="621" y="447">x0-6&quot;</text>
<text x="731" y="445">PROPERTY OF STEEL FAB ENTERPRISES, INC.AND SHALL</text>
<text x="118" y="455">C</text>
<text x="605" y="453">SHOPATTACHED</text>
<text x="731" y="452">NOTED BE USED WITHOUT WRITTEN CONSENT.</text>
<text x="119" y="456">LOF BEAM</text>
<text x="605" y="460">w/ANGLE</text>
<text x="129" y="465">9</text>
<text x="369" y="466">CONC. SLAB</text>
<text x="605" y="466">(TYP)</text>
<text x="125" y="470">MAX.</text>
<text x="208" y="470">L5x5x</text>
<text x="224" y="470">x0-6&quot;</text>
<text x="606" y="474">BEAM REFER PLAN</text>
<text x="142" y="474">EDGE OF SLAB LOCATION</text>
<text x="201" y="476">SHOPATTACHED</text>
<text x="253" y="475">12GABENT PLATE</text>
<text x="310" y="476">MARK PER PLAN</text>
<text x="360" y="475">JOIST SEE PLAN</text>
<text x="461" y="476">BEAM REFER PLAN</text>
<text x="39" y="483">T.O.SLAB</text>
<text x="142" y="481">REFER PLAN</text>
<text x="215" y="483">w/ FRAME</text>
<text x="255" y="482">FOR EDGE SLAB</text>
<text x="310" y="482">L5x5x</text>
<text x="360" y="481">(BYOTHERS)</text>
<text x="463" y="485">12GABENT PLATE</text>
<text x="537" y="480">SEE PLAN</text>
<text x="606" y="482">MARK PETR PLAN</text>
<text x="31" y="490">EL: SEE PLAN</text>
<text x="202" y="489">JOIST SEE PLAN</text>
<text x="268" y="488">SUPPORT</text>
<text x="310" y="489">(FRAME)</text>
<text x="334" y="491">CLR.</text>
<text x="447" y="491">FOR EDGE SLAB SUPPORT</text>
<text x="606" y="488">L5x5x</text>
<text x="208" y="496">(BYOTHERS)</text>
<text x="290" y="494">SEE PLAN</text>
<text x="486" y="498">(TYP)</text>
<text x="511" y="495">C</text>
<text x="513" y="497">LOF BEAM</text>
<text x="578" y="494">C</text>
<text x="579" y="495">LOF BEAM</text>
<text x="246" y="503">CLOF JOIST</text>
<text x="348" y="502">CLOF JOIST</text>
<text x="149" y="505">12 GAGE</text>
<text x="59" y="513" transform="rotate(-90 59 513)">3</text>
<text x="149" y="511">POUR STOP</text>
<text x="64" y="521" transform="rotate(-90 64 521)">CONC. SLAB</text>
<text x="149" y="518">(BYOTHERS)</text>
<text x="149" y="526">BEAM REFER PLAN</text>
<text x="419" y="569">(REF: 8/S306)</text>
<text x="107" y="574">(REF: 4/S306)</text>
</g>
<g font-size="5.4">
<text x="794" y="158">LOF BEAM</text>
<text x="598" y="182">LOF BEAM</text>
<text x="863" y="229">JOIST SEE PLAN</text>
<text x="697" y="235">JOIST SEE PLAN</text>
<text x="863" y="235">(BYOTHERS)</text>
<text x="703" y="241">(BYOTHERS)</text>
<text x="744" y="246">LOF JOIST</text>
</g>
<g font-size="4.9">
<text x="142" y="37">26</text>
<text x="225" y="63">APPROVER,</text>
<text x="225" y="69">PLEASE CONFIRMTHE CLOUDED</text>
<text x="225" y="74">JOIST SPACINGSARE OKTO PROCEED?</text>
<text x="216" y="88">26.6</text>
<text x="297" y="131">27.4</text>
<text x="455" y="139">26.6</text>
<text x="466" y="163">I</text>
<text x="308" y="184" transform="rotate(-63 308 184)">R=236-0</text>
<text x="217" y="191" transform="rotate(30 217 191)">T.O.SLAB</text>
<text x="214" y="196" transform="rotate(30 214 196)">EL:136-11</text>
<text x="318" y="197">E'</text>
<text x="471" y="208">E'</text>
<text x="761" y="237">SEE PLAN</text>
<text x="812" y="237">SEE PLAN</text>
<text x="262" y="281" transform="rotate(-63 262 281)">R=257-0</text>
<text x="287" y="300">F'</text>
</g>
<g font-size="4.7">
<text x="348" y="143">1/</text>
<text x="357" y="139" transform="rotate(32 357 139)">32.00</text>
<text x="351" y="144">2</text>
<text x="525" y="197" transform="rotate(-90 525 197)">1/</text>
<text x="527" y="194" transform="rotate(-90 527 194)">2</text>
<text x="375" y="200">5/</text>
<text x="377" y="202">16</text>
<text x="718" y="214" transform="rotate(-90 718 214)">2</text>
<text x="716" y="217" transform="rotate(-90 716 217)">1/</text>
<text x="652" y="228" transform="rotate(-90 652 228)">2</text>
<text x="391" y="233" transform="rotate(-58 391 233)">31.56</text>
<text x="651" y="230" transform="rotate(-90 651 230)">1/</text>
<text x="232" y="238" transform="rotate(27 232 238)">1/</text>
<text x="393" y="240">3/</text>
<text x="233" y="241" transform="rotate(27 233 241)">2</text>
<text x="397" y="242">8</text>
<text x="248" y="246" transform="rotate(27 248 246)">1/</text>
<text x="250" y="249" transform="rotate(27 250 249)">2</text>
<text x="662" y="335">5/</text>
<text x="664" y="337">16</text>
<text x="603" y="342">3/</text>
<text x="607" y="344">16</text>
<text x="603" y="350">3/</text>
<text x="607" y="351">16</text>
<text x="592" y="366">1/</text>
<text x="601" y="366">1/</text>
<text x="607" y="366">3/</text>
<text x="595" y="367">2</text>
<text x="603" y="367">2</text>
<text x="609" y="367">16</text>
<text x="691" y="384">5/</text>
<text x="694" y="385">16</text>
<text x="277" y="407">3/</text>
<text x="281" y="409">16</text>
<text x="277" y="415">3/</text>
<text x="281" y="416">16</text>
<text x="310" y="423">5/</text>
<text x="313" y="424">16</text>
<text x="508" y="425">3/</text>
<text x="565" y="425">3/</text>
<text x="511" y="427">4</text>
<text x="568" y="427">4</text>
<text x="611" y="427">3/</text>
<text x="614" y="429">16</text>
<text x="222" y="438" transform="rotate(-90 222 438)">1/</text>
<text x="224" y="435" transform="rotate(-90 224 435)">2</text>
<text x="611" y="434">3/</text>
<text x="614" y="436">16</text>
<text x="615" y="445">5/</text>
<text x="618" y="447">16</text>
<text x="218" y="468">5/</text>
<text x="220" y="470">16</text>
<text x="320" y="481">5/</text>
<text x="323" y="483">16</text>
<text x="338" y="485">3/</text>
<text x="341" y="486">4</text>
<text x="616" y="487">5/</text>
<text x="618" y="489">16</text>
<text x="59" y="509" transform="rotate(-90 59 509)">2</text>
<text x="57" y="511" transform="rotate(-90 57 511)">1/</text>
</g>
<g font-size="4.7" fill="#f0f">
<text x="637" y="370">3/</text>
<text x="639" y="371">4</text>
</g>
</svg>
